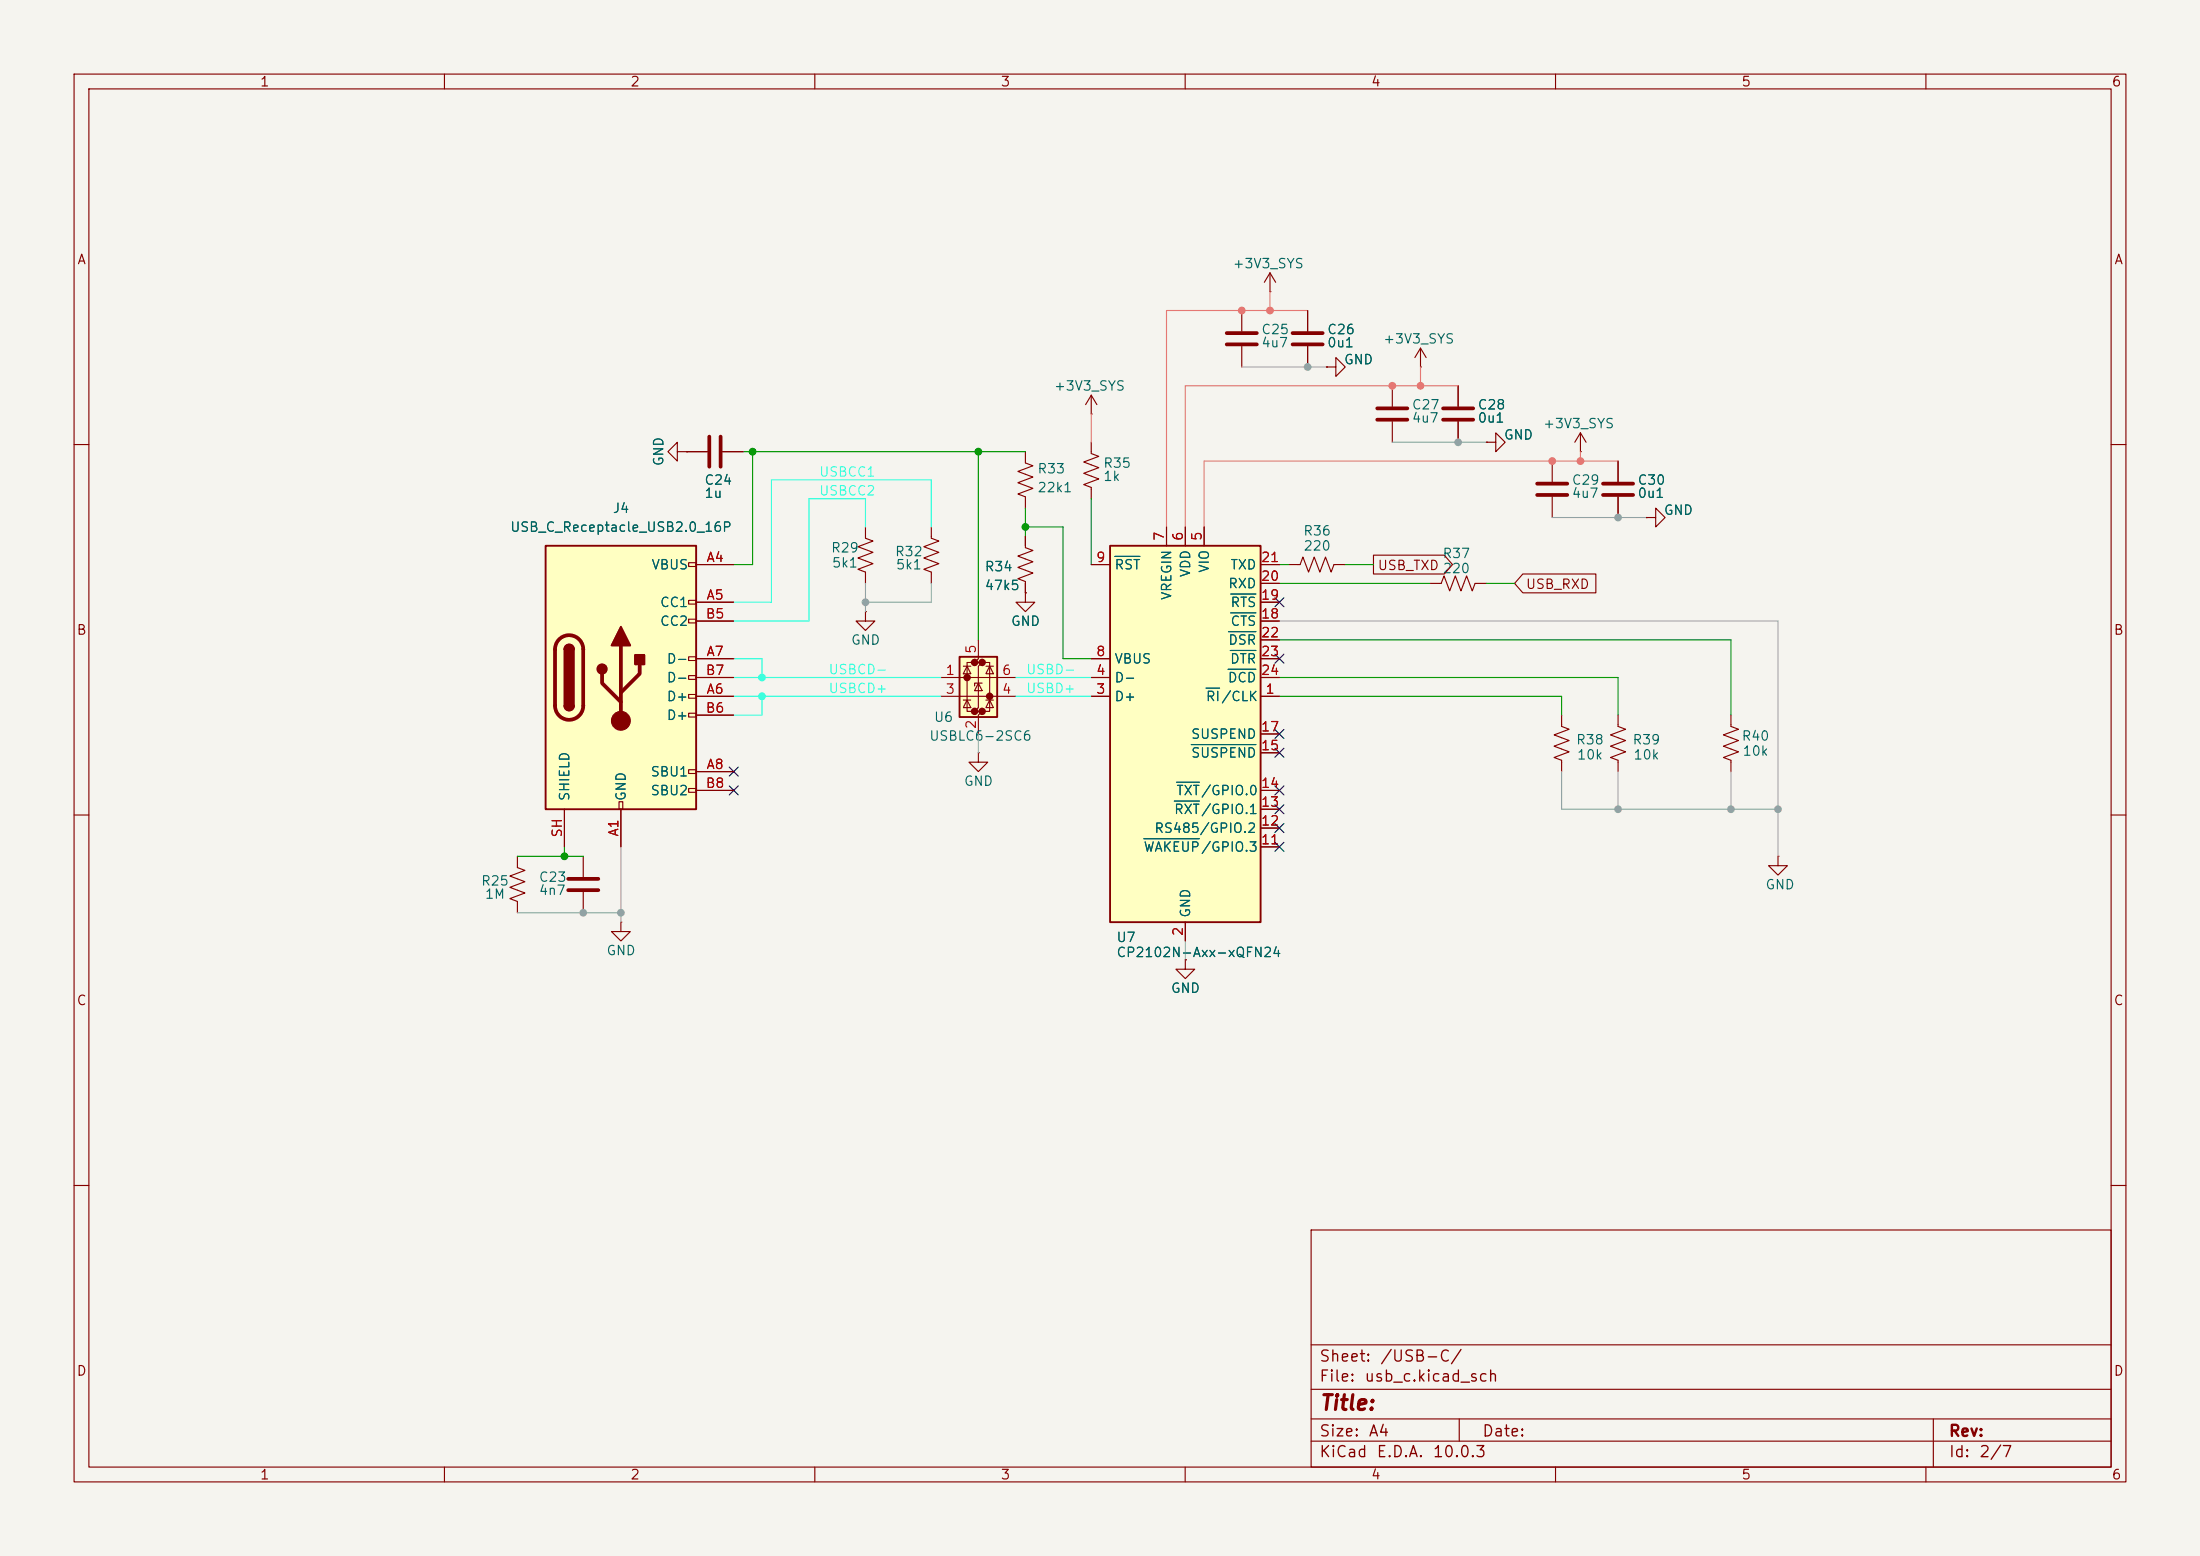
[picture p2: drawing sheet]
<svg xmlns="http://www.w3.org/2000/svg" width="297mm" height="210mm" viewBox="0 0 297 210" stroke-linecap="round" stroke-linejoin="round" font-family="sans-serif">
<path d="M0 0h297v210h-297z" fill="#f5f4ef" stroke="#f5f4ef" stroke-width=".14"/>
<g fill="none" stroke="#840000" stroke-width=".15">
<path d="M10 10h277v190h-277zM12 12h273v186h-273zM60 10v2M110 10v2M160 10v2M210 10v2M260 10v2M10 60h2M138.4 61v1.5l1 .4-2 .7 2 .8-2 .8 2 .7-2 .8 1 .4v1.5M285 60h2M10 110h2M69.8 115.6v1.5l1.1 .4-2.1 .7 2.1 .8-2.1 .8 2.1 .7-2.1 .8 1 .4v1.5"/>
<path d="M78.7 115.6v2.8M285 110h2M78.7 120.4v2.8M10 160h2M177 166h108v32h-108zM285 160h2M60 198v2M110 198v2M160 198v2M177 194.5h108M177 191.5h108M177 187.5h108"/>
<path d="M177 181.5h108M197 191.5v3M210 198v2M260 198v2M261 191.5v6.5"/>
</g>
<path d="M76.7 118.6h4.1M76.7 120.1h4.1" fill="none" stroke="#840000" stroke-width=".51"/>
<path d="M73.7 73.7h20.3v35.5h-20.3z" fill="#ffffc2"/>
<g fill="none" stroke="#840000" stroke-width=".15">
<path d="M188 52.1v2.8M188 56.9v2.8M191.8 49.5h.1M191.8 47l-.8 1.3M191.8 47l.7 1.3M191.8 47v2.5M93 75.9h1v.6h-1zM94 76.2h5.1M174 76.2h1.5l.4-1 .8 2 .7-2 .8 2 .7-2 .8 2 .4-1h1.5M218.4 62.2v2.8M218.4 67.1v2.8M222.2 69.9h1.3v-1.3l1.3 1.3-1.3 1.2v-1.2"/>
<path d="M222.2 69.9h.1M93 81h1v.5h-1zM93 83.6h1v.5h-1zM93 88.6h1v.6h-1zM93 91.2h1v.5h-1zM93 93.7h1v.5h-1zM93 96.3h1v.5h-1zM94 81.3h5.1M94 94h5.1M94 88.9h5.1M94 83.8h5.1M94 96.5h5.1"/>
<path d="M94 91.4h5.1M76.2 109.2v5.1M83.6 108.2h.5v1h-.5zM83.8 109.2v5.1M93 103.9h1v.5h-1zM93 106.4h1v.5h-1zM94 104.1h5.1M94 106.7h5.1M160 129.5v1.3h1.3l-1.3 1.3-1.3-1.3h1.3M160 129.5h.1"/>
</g>
<path d="M73.7 73.7h20.3v35.5h-20.3zM76.2 87.6a.64 .64 0 0 1 .6-.6 .64 .64 0 0 1 .7 .6M76.2 95.3a.64 .64 0 0 0 .6 .6 .64 .64 0 0 0 .7-.6" fill="none" stroke="#840000" stroke-width=".25"/>
<path d="M185.9 55.1h4.1M185.9 56.6h4.1M216.4 65.3h4.1M216.4 66.8h4.1M75.5 86.3a1.9 1.9 0 0 1 2.1-.4 1.9 1.9 0 0 1 1.1 1.7v7.7a1.91 1.91 0 0 1-1.9 1.8 1.91 1.91 0 0 1-1.9-1.8v-7.7a1.9 1.9 0 0 1 .6-1.3zM81.3 90.9v1.3l2.5 2.5M83.8 87.1v10.2M86.4 89.7v1.2l-2.6 2.6" fill="none" stroke="#840000" stroke-width=".51"/>
<g fill="#840000" stroke="#840000" stroke-width=".25">
<path d="M76.2 87.6h1.3v7.7h-1.3z"/>
<path d="M76.4 87.2a.64 .64 0 0 1 .7-.2 .64 .64 0 0 1 .4 .6h-1.3z"/>
<path d="M76.2 95.3h1.3a.64 .64 0 0 1-.7 .6 .64 .64 0 0 1-.6-.6z"/>
<path d="M83.8 84.6l1.3 2.5h-2.6z"/>
<path d="M85.7 88.4h1.3v1.3h-1.3z"/>
<circle cx="81.3" cy="90.3" r=".63"/>
</g>
<circle cx="83.8" cy="97.3" r="1.27" fill="#840000" stroke="#840000" stroke-width=".15"/>
<path d="M149.9 73.7h20.3v50.8h-20.3z" fill="#ffffc2"/>
<path d="M149.9 73.7h20.3v50.8h-20.3z" fill="none" stroke="#840000" stroke-width=".25"/>
<g fill="none" stroke="#840000" stroke-width=".15">
<path d="M167.6 41.9v2.8M167.6 46.7v2.8M176.5 41.9v2.8M176.5 46.7v2.8M179.1 49.5h1.2v-1.2l1.3 1.2-1.3 1.3v-1.3M179.1 49.5h.1M196.8 52.1v2.8M196.8 56.9v2.8M200.7 59.7h1.2v-1.3l1.3 1.3-1.3 1.3v-1.3M200.7 59.7h.1M213.4 58.4l-.8 1.3M213.4 58.4l.7 1.3"/>
<path d="M213.4 58.4v2.6M147.3 76.2h2.6M157.5 71.1v2.6M160 71.1v2.6M162.6 71.1v2.6M170.2 76.2h2.5M170.2 78.7h2.5M209.5 62.2v2.8M209.5 67.1v2.8M213.4 61h.1M147.3 94h2.6M147.3 91.4h2.6"/>
<path d="M147.3 88.9h2.6M170.2 94h2.5M170.2 91.4h2.5M170.2 88.9h2.5M170.2 99.1h2.5M170.2 83.8h2.5M170.2 81.3h2.5M170.2 86.4h2.5M210.8 96.5v1.5l1 .4-2 .8 2 .7-2 .8 2 .8-2 .7 1 .4v1.5M218.4 96.5v1.5l1.1 .4-2.1 .8 2.1 .7-2.1 .8 2.1 .8-2.1 .7 1 .4v1.5M233.7 96.5v1.5l1 .4-2 .8 2 .7-2 .8 2 .8-2 .7 1 .4v1.5M132.1 101.6v1.3h1.2l-1.2 1.2-1.3-1.2h1.3"/>
<path d="M132.1 101.6h.1M170.2 114.3h2.5M170.2 111.8h2.5M170.2 109.2h2.5M170.2 106.7h2.5M170.2 101.6h2.5M160 124.5v2.5"/>
</g>
<path d="M150.5 75.1h3.4M162.8 92.9h1.8M165.8 90.3h3.7M165.8 85.3h3.7M166.1 87.8h3.4M166.1 82.7h3.4M166.1 80.2h3.4M154.4 113.2h7.5M158.5 108.1h3.4M158.8 105.6h3.1M160.8 100.5h8.7" fill="none" stroke="#006464" stroke-width=".15"/>
<path d="M165.6 45h4.1M165.6 46.5h4.1M174.5 45h4.1M174.5 46.5h4.1M194.8 55.1h4.1M194.8 56.6h4.1M207.5 65.3h4.1M207.5 66.8h4.1" fill="none" stroke="#840000" stroke-width=".51"/>
<path d="M129.5 88.6h5.1v8.2h-5.1z" fill="#ffffc2"/>
<g fill="#840000" stroke="#840000" stroke-width=".51">
<circle cx="130.6" cy="91.4" r=".25"/>
<circle cx="131.6" cy="89.4" r=".25"/>
<circle cx="131.6" cy="96" r=".25"/>
<circle cx="132.6" cy="89.4" r=".25"/>
<circle cx="132.6" cy="96" r=".25"/>
<circle cx="133.6" cy="94" r=".25"/>
</g>
<g fill="none" stroke="#840000" stroke-width=".15">
<path d="M171.4 39.4h.1M171.4 36.8l-.7 1.3M171.4 36.8l.8 1.3M171.4 36.8v2.6M147.3 55.9h.1M147.3 59.7v1.5l1 .4-2 .8 2 .7-2 .8 2 .7-2 .8 1 .4v1.5M147.3 53.3l-.7 1.3M147.3 53.3l.8 1.3M147.3 53.3v2.6M176.5 41.9v2.8M176.5 46.7v2.8M179.1 49.5h.1"/>
<path d="M196.8 52.1v2.8M196.8 56.9v2.8M200.7 59.7h.1M91.4 61v-1.3l-1.2 1.3 1.2 1.2v-1.2h1.3M92.7 61h.1M92.7 61h2.8M94 76.2h5.1M97.5 61h2.8M116.8 71.1v1.5l1.1 .4-2.1 .8 2.1 .7-2.1 .8 2.1 .8-2.1 .7 1 .4v1.5M125.7 71.1v1.5l1 .4-2 .8 2 .7-2 .8 2 .8-2 .7 1 .4v1.5M138.4 72.4v1.5l1 .4-2 .8 2 .7-2 .8 2 .7-2 .8 1 .4v1.5M147.3 76.2h2.6"/>
<path d="M157.5 71.1v2.6M160 71.1v2.6M162.6 71.1v2.6M170.2 78.7h2.5M170.2 76.2h2.5M185.4 74.9h9.6l1.1 1.3-1.1 1.3h-9.6zM193 78.7h1.6l.3-1 .8 2.1 .8-2.1 .7 2.1 .8-2.1 .8 2.1 .3-1.1h1.6M205.6 77.5h9.8v2.5h-9.8l-1.1-1.3zM218.4 62.2v2.8M218.4 67.1v2.8M222.2 69.9h.1M94 91.4h5.1"/>
<path d="M94 94h5.1M94 88.9h5.1M94 83.8h5.1M94 81.3h5.1M94 96.5h5.1M116.8 82.6v1.2h1.3l-1.3 1.3-1.2-1.3h1.2M116.8 82.6h.1M127 91.4h10.2M127 94h10.2M130 94.5h1.1M130 89.9h1.1M130.6 89.9l.5 1h-1.1z"/>
<path d="M130.6 94.5l.5 1h-1.1zM131.6 89.4h-1v6.6h1M132.1 86.4v2.5l-.5 .5h1l-.5 .5v5.6l-.5 .5h1l-.5 .5v2.6M132.1 92.2l.5 1h-1zM132.6 92.2h-1v.4M132.6 89.4h1v6.6h-1M133.1 94.5h1M133.1 89.9h1M133.6 89.9l.5 1h-1zM133.6 94.5l.5 1h-1zM138.4 80v1.3h1.3l-1.3 1.3-1.2-1.3h1.2M138.4 80h.1"/>
<path d="M147.3 91.4h2.6M147.3 94h2.6M147.3 88.9h2.6M170.2 91.4h2.5M170.2 94h2.5M170.2 88.9h2.5M170.2 99.1h2.5M170.2 83.8h2.5M170.2 81.3h2.5M170.2 86.4h2.5M76.2 109.2v5.1M83.8 109.2v5.1"/>
<path d="M94 106.7h5.1M94 104.1h5.1M170.2 114.3h2.5M170.2 111.8h2.5M170.2 109.2h2.5M170.2 106.7h2.5M170.2 101.6h2.5M240 115.6v1.2h1.3l-1.3 1.3-1.2-1.3h1.2M240 115.6h.1M83.8 124.5v1.2h1.3l-1.3 1.3-1.3-1.3h1.3M83.8 124.5h.1M160 129.5h.1"/>
<path d="M160 124.5v2.5"/>
</g>
<path d="M129.5 88.6h5.1v8.2h-5.1z" fill="none" stroke="#840000" stroke-width=".25"/>
<path d="M95.8 58.9v4.1M97.3 58.9v4.1" fill="none" stroke="#840000" stroke-width=".51"/>
<g fill="none" stroke="#a2a2a5" stroke-width=".15">
<path d="M167.6 49.5h11.5M188 59.7h12.7M116.8 78.7v3.9M125.7 78.7v2.6h-8.9M209.5 69.9h12.7M132.1 99.1v2.5M172.7 83.8h67.3v31.8M83.8 114.3v10.2M210.8 104.1v5.1h29.2M218.4 104.1v5.1M233.7 104.1v5.1M69.8 123.2h14"/>
<path d="M160 127v2.5"/>
</g>
<path d="M116.8 71.1v-3.8h-7.6v16.5h-10.1M125.7 71.1v-6.3h-21.6v16.5h-5M99.1 91.4h27.9M99.1 94h27.9M99.1 88.9h3.8v2.5M102.9 94v2.5h-3.8M137.2 91.4h10.1M137.2 94h10.1" fill="none" stroke="#3fd" stroke-width=".15"/>
<g fill="none" stroke="#009600" stroke-width=".15">
<path d="M100.3 61h38.1M101.6 61v15.2h-2.5M132.1 61v25.4M138.4 68.6v3.8M138.4 71.1h5.1v17.8h3.8M147.3 67.3v8.9M172.7 76.2h1.3M172.7 78.7h20.3M181.6 76.2h3.8M200.7 78.7h3.8M172.7 86.4h61v10.1M172.7 91.4h45.7v5.1"/>
<path d="M172.7 94h38.1v2.5M69.8 115.6h8.9M76.2 114.3v1.3"/>
</g>
<path d="M171.4 39.4v2.5M147.3 55.9v3.8M176.5 41.9h-19v29.2M191.8 49.5v2.6M196.8 52.1h-36.8v19M213.4 61v1.2M218.4 62.2h-55.8v8.9" fill="none" stroke="#ff7874" stroke-width=".15"/>
<g fill="none" stroke="#000084" stroke-width=".15">
<path d="M172.1 80.7l1.2 1.2M172.1 88.3l1.2 1.2M172.1 98.5l1.2 1.2M173.3 80.7l-1.2 1.2M173.3 88.3l-1.2 1.2M173.3 98.5l-1.2 1.2M98.5 106.1l1.2 1.2M98.5 103.5l1.2 1.2M99.7 106.1l-1.2 1.2M99.7 103.5l-1.2 1.2M172.1 108.6l1.2 1.2M172.1 113.7l1.2 1.2"/>
<path d="M172.1 111.2l1.2 1.2M172.1 106.1l1.2 1.2M172.1 101l1.2 1.2M173.3 108.6l-1.2 1.2M173.3 113.7l-1.2 1.2M173.3 111.2l-1.2 1.2M173.3 106.1l-1.2 1.2M173.3 101l-1.2 1.2"/>
</g>
<path d="M150.5 75.1h3.4M162.8 92.9h1.8M165.8 90.3h3.7M165.8 85.3h3.7M166.1 87.8h3.4M166.1 82.7h3.4M166.1 80.2h3.4M154.4 113.2h7.5M158.5 108.1h3.4M158.8 105.6h3.1M160.8 100.5h8.7" fill="none" stroke="#006464" stroke-width=".15"/>
<g fill="#a2a2a5" stroke="#a2a2a5" stroke-width=".14">
<circle cx="218.4" cy="109.2" r=".46"/>
<circle cx="240" cy="109.2" r=".46"/>
<circle cx="233.7" cy="109.2" r=".46"/>
<circle cx="116.8" cy="81.3" r=".46"/>
<circle cx="176.5" cy="49.5" r=".46"/>
<circle cx="196.8" cy="59.7" r=".46"/>
<circle cx="218.4" cy="69.9" r=".46"/>
<circle cx="78.7" cy="123.2" r=".46"/>
<circle cx="83.8" cy="123.2" r=".46"/>
</g>
<g fill="#ff7874" stroke="#ff7874" stroke-width=".14">
<circle cx="171.4" cy="41.9" r=".46"/>
<circle cx="167.6" cy="41.9" r=".46"/>
<circle cx="209.5" cy="62.2" r=".46"/>
<circle cx="191.8" cy="52.1" r=".46"/>
<circle cx="188" cy="52.1" r=".46"/>
<circle cx="213.4" cy="62.2" r=".46"/>
</g>
<g fill="#009600" stroke="#009600" stroke-width=".14">
<circle cx="132.1" cy="61" r=".46"/>
<circle cx="138.4" cy="71.1" r=".46"/>
<circle cx="101.6" cy="61" r=".46"/>
<circle cx="76.2" cy="115.6" r=".46"/>
</g>
<g fill="#3fd" stroke="#3fd" stroke-width=".14">
<circle cx="102.9" cy="91.4" r=".46"/>
<circle cx="102.9" cy="94" r=".46"/>
</g>
<text font-size="2" fill="#840000" x="178" y="190.8">Title:</text>
<g font-size="1.5" fill="#840000">
<text x="178" y="184.2">Sheet:</text>
<text x="186.2" y="184.2">/USB-C/</text>
<text x="178" y="186.9">File:</text>
<text x="184.1" y="186.9">usb_c.kicad_sch</text>
<text x="178" y="197.1">KiCad</text>
<text x="178" y="194.3">Size:</text>
<text x="184.7" y="194.3">A4</text>
<text x="185.7" y="197.1">E.D.A.</text>
<text x="193.3" y="197.1">10.0.3</text>
<text x="200" y="194.3">Date:</text>
<text x="263" y="194.3">Rev:</text>
<text x="263" y="197.1">Id:</text>
<text x="267.1" y="197.1">2/7</text>
</g>
<g font-size="1.3" fill="#840000">
<text x="35" y="12">1</text>
<text x="85" y="12">2</text>
<text x="135" y="12">3</text>
<text x="185" y="12">4</text>
<text x="235" y="12">5</text>
<text x="285" y="12">6</text>
<text x="10.3" y="36">A</text>
<text x="285.3" y="36">A</text>
<text x="185.9" y="77.3">USB_TXD</text>
<text x="205.9" y="79.8">USB_RXD</text>
<text x="10.3" y="86">B</text>
<text x="285.3" y="86">B</text>
<text x="10.3" y="136">C</text>
<text x="285.3" y="136">C</text>
<text x="10.3" y="186">D</text>
<text x="285.3" y="186">D</text>
<text x="35" y="200">1</text>
<text x="85" y="200">2</text>
<text x="135" y="200">3</text>
<text x="185" y="200">4</text>
<text x="235" y="200">5</text>
<text x="285" y="200">6</text>
</g>
<g font-size="1.3" fill="#006464">
<text x="166.3" y="36.5">+3V3_SYS</text>
<text x="170.2" y="45.4">C25</text>
<text x="170.2" y="47.2">4u7</text>
<text x="179.1" y="45.4">C26</text>
<text x="179.1" y="47.2">0u1</text>
<text x="186.6" y="46.7">+3V3_SYS</text>
<text x="142.2" y="53">+3V3_SYS</text>
<text x="181.4" y="49.5">GND</text>
<text x="190.5" y="55.6">C27</text>
<text x="190.5" y="57.4">4u7</text>
<text x="199.4" y="55.6">C28</text>
<text x="199.4" y="57.4">0u1</text>
<text x="202.9" y="59.6">GND</text>
<text x="208.2" y="58.1">+3V3_SYS</text>
<text x="89.9" y="63" transform="rotate(-90 89.9 63)">GND</text>
<text x="95" y="65.7">C24</text>
<text x="140" y="64.2">R33</text>
<text x="148.9" y="63.5">R35</text>
<text x="148.9" y="65.2">1k</text>
<text x="212.1" y="65.7">C29</text>
<text x="221" y="65.7">C30</text>
<text x="82.6" y="69.6">J4</text>
<text x="95" y="67.5">1u</text>
<text x="140" y="66.8">22k1</text>
<text x="212.1" y="67.5">4u7</text>
<text x="221" y="67.5">0u1</text>
<text x="224.5" y="69.8">GND</text>
<text x="68.8" y="72.1">USB_C_Receptacle_USB2.0_16P</text>
<text x="87.9" y="77.2">VBUS</text>
<text x="112.1" y="74.9">R29</text>
<text x="112.2" y="76.9">5k1</text>
<text x="120.7" y="75.4">R32</text>
<text x="120.9" y="77.2">5k1</text>
<text x="132.9" y="77.4">R34</text>
<text x="150.4" y="77.2">RST</text>
<text x="161" y="78" transform="rotate(-90 161 78)">VDD</text>
<text x="163.5" y="77.4" transform="rotate(-90 163.5 77.4)">VIO</text>
<text x="166" y="77.2">TXD</text>
<text x="175.9" y="72.6">R36</text>
<text x="175.9" y="74.6">220</text>
<text x="194.6" y="75.6">R37</text>
<text x="194.7" y="77.7">220</text>
<text x="89" y="82.3">CC1</text>
<text x="132.9" y="80">47k5</text>
<text x="158.5" y="81.1" transform="rotate(-90 158.5 81.1)">VREGIN</text>
<text x="165.7" y="79.7">RXD</text>
<text x="166" y="82.3">RTS</text>
<text x="89" y="84.8">CC2</text>
<text x="89.9" y="89.9">D-</text>
<text x="114.8" y="87.3">GND</text>
<text x="136.4" y="84.8">GND</text>
<text x="150.4" y="89.9">VBUS</text>
<text x="165.7" y="87.3">DSR</text>
<text x="166" y="89.9">DTR</text>
<text x="166" y="84.8">CTS</text>
<text x="89.9" y="95">D+</text>
<text x="89.9" y="92.4">D-</text>
<text x="150.4" y="95">D+</text>
<text x="150.4" y="92.4">D-</text>
<text x="162.7" y="95">RI/CLK</text>
<text x="165.7" y="92.4">DCD</text>
<text x="89.9" y="97.5">D+</text>
<text x="125.4" y="100.3">USBLC6-2SC6</text>
<text x="126" y="97.7">U6</text>
<text x="160.7" y="100">SUSPEND</text>
<text x="212.7" y="100.8">R38</text>
<text x="220.3" y="100.8">R39</text>
<text x="235" y="100.3">R40</text>
<text x="87.7" y="105.1">SBU1</text>
<text x="87.7" y="107.7">SBU2</text>
<text x="130" y="106.4">GND</text>
<text x="158.7" y="107.7">TXT/GPIO.0</text>
<text x="160.7" y="102.6">SUSPEND</text>
<text x="212.8" y="102.8">10k</text>
<text x="220.4" y="102.8">10k</text>
<text x="235.2" y="102.3">10k</text>
<text x="77.2" y="108.2" transform="rotate(-90 77.2 108.2)">SHIELD</text>
<text x="84.8" y="108.2" transform="rotate(-90 84.8 108.2)">GND</text>
<text x="155.7" y="112.7">RS485/GPIO.2</text>
<text x="158.4" y="110.2">RXT/GPIO.1</text>
<text x="64.9" y="119.8">R25</text>
<text x="72.7" y="119.3">C23</text>
<text x="154.3" y="115.3">WAKEUP/GPIO.3</text>
<text x="65.4" y="121.6">1M</text>
<text x="72.7" y="121.1">4n7</text>
<text x="161" y="124" transform="rotate(-90 161 124)">GND</text>
<text x="238.2" y="120.4">GND</text>
<text x="81.8" y="129.2">GND</text>
<text x="150.6" y="127.5">U7</text>
<text x="150.6" y="129.5">CP2102N-Axx-xQFN24</text>
<text x="158" y="134.3">GND</text>
</g>
<g font-size="1.3" fill="#3fd">
<text x="110.5" y="64.6">USBCC1</text>
<text x="110.5" y="67.2">USBCC2</text>
<text x="111.8" y="93.9">USBCD+</text>
<text x="111.8" y="91.3">USBCD-</text>
<text x="138.4" y="93.9">USBD+</text>
<text x="138.4" y="91.3">USBD-</text>
</g>
<g font-size="1.3" fill="#a90000">
<text x="95.3" y="76.2">A4</text>
<text x="147.9" y="76.2">9</text>
<text x="157.5" y="73.1" transform="rotate(-90 157.5 73.1)">7</text>
<text x="160" y="73.1" transform="rotate(-90 160 73.1)">6</text>
<text x="162.5" y="73.1" transform="rotate(-90 162.5 73.1)">5</text>
<text x="170.1" y="76.2">21</text>
<text x="95.2" y="83.8">B5</text>
<text x="95.3" y="81.3">A5</text>
<text x="170.1" y="83.8">18</text>
<text x="170.1" y="81.3">19</text>
<text x="170.1" y="78.7">20</text>
<text x="95.3" y="88.9">A7</text>
<text x="132.1" y="88.3" transform="rotate(-90 132.1 88.3)">5</text>
<text x="147.9" y="88.9">8</text>
<text x="170.1" y="86.3">22</text>
<text x="170.1" y="88.9">23</text>
<text x="95.2" y="91.4">B7</text>
<text x="95.3" y="94">A6</text>
<text x="127.6" y="91.4">1</text>
<text x="127.6" y="94">3</text>
<text x="135.2" y="94">4</text>
<text x="135.2" y="91.4">6</text>
<text x="147.9" y="94">3</text>
<text x="147.9" y="91.4">4</text>
<text x="170.1" y="91.4">24</text>
<text x="170.7" y="94">1</text>
<text x="95.2" y="96.5">B6</text>
<text x="132.1" y="98.5" transform="rotate(-90 132.1 98.5)">2</text>
<text x="170.1" y="101.6">15</text>
<text x="170.1" y="99">17</text>
<text x="95.2" y="106.7">B8</text>
<text x="95.3" y="104.1">A8</text>
<text x="170.1" y="106.7">14</text>
<text x="76.2" y="113.1" transform="rotate(-90 76.2 113.1)">SH</text>
<text x="83.8" y="113" transform="rotate(-90 83.8 113)">A1</text>
<text x="170.1" y="111.7">12</text>
<text x="170.1" y="109.2">13</text>
<text x="170.1" y="114.3">11</text>
<text x="160" y="126.4" transform="rotate(-90 160 126.4)">2</text>
</g>
</svg>
